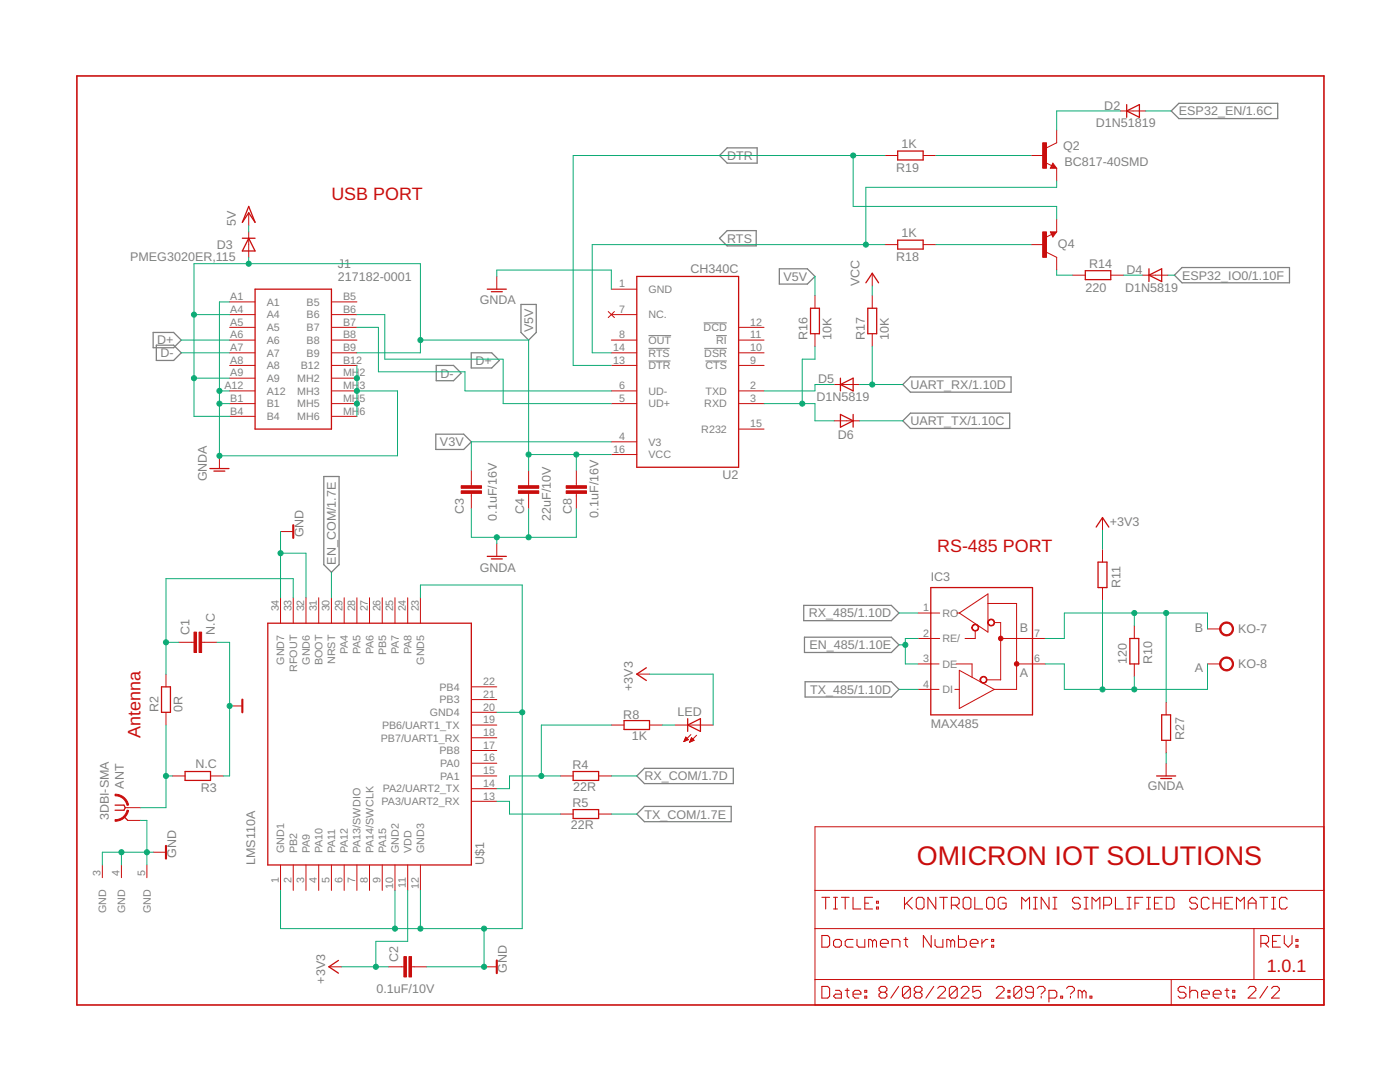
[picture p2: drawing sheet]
<svg xmlns="http://www.w3.org/2000/svg" width="279mm" height="216mm" viewBox="0 0 279 216" stroke-linecap="round" stroke-linejoin="round" font-family="sans-serif">
<path d="M129.4 72h4.4M129.4 69.5h4.2M129.4 67h4.5M140.4 64.4h4.7M140.5 69.5h4.6M140.8 72h4.3M142.9 67h2.2" fill="none" stroke="#808080" stroke-width=".2"/>
<g fill="none" stroke="#808080" stroke-width=".25">
<path d="M143.6 31l1.5-1.5h6v3.1h-6zM233.7 22.1l1.6-1.5h19.7v3.1h-19.7zM143.6 47.5l1.5-1.5h5.8v3.1h-5.8zM155.5 53.6h5.6l1.5 1.6-1.5 1.5h-5.6zM234.4 54.9l1.5-1.5h21.4v3h-21.4zM30.6 66.3h4l1.6 1.6-1.6 1.5h-4zM31.2 68.9h3.4l1.6 1.5-1.6 1.5h-3.4zM87.1 72.9h3.4l1.5 1.5-1.5 1.6h-3.4zM94 70.4h4.1l1.6 1.5-1.6 1.5h-4.1zM104 60.7h3v5.6l-1.5 1.6-1.5-1.6zM180.2 76.7l1.5-1.5h20.1v3.1h-20.1zM64.6 95.1h3.1v17.6l-1.6 1.5-1.5-1.5z"/>
<path d="M87 86.6h5.5l1.6 1.6-1.6 1.5h-5.5zM181.7 82.4h19.8v3.1h-19.8l-1.5-1.5zM160.4 120.8h17.5l1.5 1.5-1.5 1.5h-17.5zM160.5 127.1h17.4l1.5 1.6-1.5 1.5h-17.4zM160.7 136h17.2l1.5 1.6-1.5 1.5h-17.2zM128.6 153.3h17.7v3.1h-17.7l-1.5-1.6zM127.1 162.4l1.5-1.5h17.3v3.1h-17.3z"/>
</g>
<g fill="none" stroke="#c90d0c" stroke-width=".2">
<path d="M176.6 31h2.6M184.2 31h2.6M205.8 31h2.5M208.7 32.4l1.2 .7M210.1 32.6l.8 1h-1.3zM210.9 26v2.5l-2 1M210.9 33.6v2.5M223.6 22.1h5.1M49.6 42.5v2.5M49.6 46.3v5.1M99.1 55.2v2.5M122 57.7h5.1"/>
<path d="M162.6 59v2.5M174.1 54.5v2.6M174.1 59v2.5M176.6 48.8h2.6M184.2 48.8h2.6M205.8 48.8h2.5M208.9 50.3l2 1.1v2.5M209.6 46.3h1.3l-.8 1zM209.9 46.8l-1.2 .6M210.9 43.7v2.6M214.1 54.9h2.5M221.7 54.9h2.5"/>
<path d="M228 54.9h5.1M45.8 60.2h5.1M45.8 62.8h5.1M45.8 65.3h5.1M45.8 67.9h5.1M45.8 70.4h5.1M45.8 72.9h5.1M45.8 75.5h5.1M45.8 78h5.1M66.1 60.2h5.1M66.1 62.8h5.1M66.1 65.3h5.1"/>
<path d="M66.1 67.9h5.1M66.1 70.4h5.1M66.1 72.9h5.1M66.1 75.5h5.1M66.1 78h5.1M121.4 62.2l1.2 1.2M122 62.8h5.1M122 67.9h5.1M122 70.4h5.1M122 72.9h5.1M122 78h5.1M122.6 62.2l-1.2 1.2"/>
<path d="M147.4 65.3h5.1M147.4 67.9h5.1M147.4 70.4h5.1M147.4 72.9h5.1M147.4 78h5.1M162.6 66.6v2.5M166.5 76.7h5M174.1 66.6v2.5M43.8 91v2.5M45.8 80.5h5.1M45.8 83.1h5.1M66.1 80.5h5.1"/>
<path d="M66.1 83.1h5.1M94.1 93.9v3M94.1 98.4v3.1M105.5 93.9v3M105.5 98.4v3.1M115 93.9v3M115 98.4v3.1M122 80.5h5.1M122 88.2h5.1M122 90.7h5.1M147.4 80.5h5.1M147.4 85.6h5.1"/>
<path d="M166.5 84h5M56 106.1h2.5M56 119.3v5.1M58.5 119.3v5.1M61.1 119.3v5.1M63.6 119.3v5.1M66.1 119.3v5.1M68.7 119.3v5.1M71.2 119.3v5.1M73.7 119.3v5.1M76.3 119.3v5.1M78.8 119.3v5.1"/>
<path d="M81.4 119.3v5.1M83.9 119.3v5.1M99.1 108.5v2.5M220 103.3v2.5M220 109.6v2.6M220 117.2v2.6M33.1 134.5v2.6M35.7 128.2h3M40.2 128.2h3.1M94.1 139.6h5M94.1 137.1h5M127.1 134.5h2.5"/>
<path d="M183.2 127.4h4.3M183.2 132.5h4.2M183.2 137.6h4.2M183.2 122.3h4.3M190.6 137.6h.9M190.8 132.5h3.2v2.6M190.9 122.3h.6M191.5 122.3l5.7-3.8v7.6zM191.5 133.8l6.9 3.8-6.9 3.8zM194.6 125.9v1.5h-2M197.2 120.4h5.7v17.2h-4.5M198.4 124.2h1.3v11.5h-2.8"/>
<path d="M199.7 127.4h8.9M202.9 132.5h5.7M226.4 124.9v2.5M226.4 132.5v2.5M241 132.5h2.5M241 125.5h2.5M33.1 142.1v2.6M34.4 154.8h2.5M42 154.8h2.6M45.8 140.9h2.6M94.1 154.8h5M94.1 159.9h5"/>
<path d="M94.1 157.4h5M94.1 152.3h5M94.1 149.8h5M94.1 147.2h5M94.1 144.7h5M94.1 142.1h5M111.8 154.8h2.6M119.5 154.8h2.5M122 144.7h2.5M129.6 144.7h2.6M134.7 144.7h7.6M136.5 148h.1"/>
<path d="M136.5 147.8h.3M136.6 147.7h.5M136.7 147.6h.7M136.7 147.5h.5M136.8 147.3h.3M136.8 147.2h.2M136.9 147.1l.5 .5M136.9 147.1l-.4 .9M136.9 147.1h.1M137.4 147.6l-.9 .4M137.6 148.1h.1M137.7 148h.3"/>
<path d="M137.7 147.8h.6M137.8 147.7h.7M137.8 147.6h.6M137.9 146.6l-1.4 1.4M137.9 147.5h.4M137.9 147.3h.2M138 147.2h.1M138 147.2l.5 .5-.9 .4M138 147.2l-.4 .9M139 146.7l-1.4 1.4M232.7 140.1v2.5M232.7 147.7v2.6"/>
<path d="M232.7 152.3v2.5M20.4 172.6v2.5M24.2 172.6v2.5M25 161.2h3M25.5 163.7h2.5M29.3 172.6v2.5M30.6 170.1h2.5M56 172.6v5.1M58.5 172.6v5.1M61.1 172.6v5.1M63.6 172.6v5.1M66.1 172.6v5.1"/>
<path d="M68.7 172.6v5.1M71.2 172.6v5.1M73.7 172.6v5.1M76.3 172.6v5.1M78.8 172.6v5.1M81.4 172.6v5.1M83.9 172.6v5.1M111.8 162.4h2.6M119.5 162.4h2.5M162.6 165h101.6v35.5h-101.6zM162.6 177.7h101.6M65.6 192.9h2.6"/>
<path d="M77.6 192.9h3M82.1 192.9h3.1M96.6 192.9h2.5M162.6 185.3h101.6M162.6 195.5h101.6M233.7 195.5v5M250.3 185.3v10.2"/>
</g>
<g fill="#c90d0c" stroke="#c90d0c" stroke-width=".2">
<path d="M92 97.9h4.1v.5h-4.1z"/>
<path d="M92 96.9h4.1v.5h-4.1z"/>
<path d="M103.5 97.9h4v.5h-4z"/>
<path d="M103.5 96.9h4v.5h-4z"/>
<path d="M208.1 28.5h.8v5.1h-.8z"/>
<path d="M208.1 46.3h.8v5.1h-.8z"/>
<path d="M113 97.9h4.1v.5h-4.1z"/>
<path d="M113 96.9h4.1v.5h-4.1z"/>
<path d="M39.7 126.1h.5v4.1h-.5z"/>
<path d="M38.7 126.1h.5v4.1h-.5z"/>
<path d="M81.6 190.9h.5v4h-.5z"/>
<path d="M80.6 190.9h.5v4h-.5z"/>
</g>
<g fill="none" stroke="#c90d0c" stroke-width=".25">
<path d="M179.2 30.1h5v1.8h-5zM210.1 33.1l.1 .2h-.3l.2-.5 .5 .6h-.7M224.9 22.1l2.5-1.2v2.5zM224.9 20.9v2.5M48.4 47.5h2.5M49.6 41.2l1.3 3.2-1.3-1.9-1.2 1.9zM49.6 47.5l1.3 2.6h-2.5zM50.9 57.7h15.2v27.9h-15.2zM97.2 57.7h3.8M98.1 58.2h2.1M127.1 55.2h20.3v38h-20.3zM172.8 56.4l1.3-1.9 1.2 1.9"/>
<path d="M179.2 47.9h5v1.8h-5zM209.9 46.4h.7l-.5 .6-.2-.5h.3l-.1 .3M216.6 54h5.1v1.8h-5.1zM229.3 54.9l2.5-1.3v2.6zM229.3 53.6v2.6M161.8 61.5h1.7v5.1h-1.7zM167.7 76.7l2.6-1.2v2.5zM167.7 75.5v2.5M173.2 61.5h1.8v5.1h-1.8zM41.9 93.5h3.8M42.7 94h2.2M167.7 82.7l2.6 1.3-2.6 1.2z"/>
<path d="M170.3 82.7v2.5M97.2 111h3.8M98.1 111.5h2.1M185.8 117.2h20.3v25.4h-20.3zM218.8 105.2l1.2-1.9 1.3 1.9M219.1 112.2h1.8v5h-1.8zM32.2 137.1h1.8v5h-1.8zM53.4 124.4h40.7v48.2h-40.7zM129 133.2l-1.9 1.3 1.9 1.3M225.5 127.4h1.8v5.1h-1.8zM36.9 153.9h5.1v1.8h-5.1zM114.4 153.9h5.1v1.8h-5.1z"/>
<path d="M124.5 143.8h5.1v1.8h-5.1zM137.2 144.7l2.6-1.3v2.5zM137.2 143.4v2.5M230.8 154.8h3.8M231.6 155.3h2.2M231.8 142.6h1.8v5.1h-1.8zM23 160.7h1.7l.3 .5-.3 .5h-1.7M24.7 162.9l.8 .8M114.4 161.5h5.1v1.8h-5.1zM67.5 191.6l-1.9 1.3 1.9 1.3"/>
</g>
<path d="M15.3 15.2h248.9v185.3h-248.9z" fill="none" stroke="#c90d0c" stroke-width=".32"/>
<g fill="none" stroke="#c90d0c" stroke-width=".21">
<path d="M164 179h1.6M164.8 179v2.4M166.3 179h.8M166.7 179v2.4M167.9 179h1.6M168.7 179v2.4M170.2 179v2.4h1.6M174.1 179h-1.5v2.4h1.5M174.9 179.8h.4v.4h-.4zM180.5 179v2.4M182.1 179l-1.6 1.6M183.2 179h.8l.4 .4v1.6l-.4 .4h-.8l-.3-.4v-1.6z"/>
<path d="M186.8 179v2.4l-1.6-2.4v2.4M187.5 179h1.6M188.3 179v2.4M192.6 179h.8l.4 .4v1.6l-.4 .4h-.8l-.4-.4v-1.6zM194.5 179v2.4h1.6M197.3 179h.8l.3 .4v1.6l-.3 .4h-.8l-.4-.4v-1.6zM200.8 179.4l-.4-.4h-.8l-.4 .4v1.6l.4 .4h.8l.4-.4v-.8h-.8M206.2 179h.8M206.6 179v2.4M209.4 179v2.4l-1.6-2.4v2.4M210.1 179h.8M210.5 179v2.4"/>
<path d="M215.6 179.4l-.4-.4h-.8l-.4 .4v.4l.4 .4h.8l.4 .4v.4l-.4 .4h-.8l-.4-.4M216.4 179h.7M216.8 179v2.4M222.6 179v2.4h1.6M224.9 179h.8M225.3 179v2.4M228.1 179h-1.6v2.4M228.8 179h.8M229.2 179v2.4M232 179h-1.6v2.4h1.6M232.7 179h1.2l.4 .4v1.6l-.4 .4h-1.2zM239 179.4l-.4-.4h-.8l-.4 .4v.4l.4 .4h.8l.4 .4v.4l-.4 .4h-.8l-.4-.4"/>
<path d="M241.3 179.4l-.4-.4h-.8l-.3 .4v1.6l.3 .4h.8l.4-.4M242.1 179v2.4M243.6 179v2.4M246 179h-1.6v2.4h1.6M251.4 179h1.6M252.2 179v2.4M253.8 179h.8M254.2 179v2.4M256.9 179.4l-.4-.4h-.8l-.3 .4v1.6l.3 .4h.8l.4-.4M164 186.7h1.2l.4 .3v1.6l-.4 .4h-1.2zM164 196.8h1.2l.4 .4v1.6l-.4 .4h-1.2zM166.3 187.8l.4-.3h.8l.4 .3v.8l-.4 .4h-.8l-.4-.4z"/>
<path d="M166.3 181.4h.8M166.7 197.6h.8l.4 .4v1.2h-1.2l-.4-.4 .4-.4h1.2M168.7 197.6h.8M169.1 197.2v1.6l.4 .4M170.2 198.4h1.6v-.4l-.4-.4h-.8l-.4 .4v.8l.4 .4h.8M170.2 187.5h-1.1l-.4 .3v.8l.4 .4h1.1M171 187.5v1.1l.4 .4h1.2v-1.5M172.6 198.8h.4v.4h-.4zM172.6 197.6h.4v.4h-.4zM172.6 180.2h.8M174.1 187.8l-.3-.3h-.4v1.5M174.1 187.8l.4-.3 .4 .3v1.2"/>
<path d="M174.1 187.8v1.2M174.9 181h.4v.4h-.4zM175.7 188.2h1.6v-.4l-.4-.3h-.8l-.4 .3v.8l.4 .4h.8M175.8 198l-.4 .4v.4l.4 .4h.8l.4-.4v-.4l-.4-.4M175.8 198l-.4-.4v-.4l.4-.4h.8l.4 .4v.4l-.4 .4M175.8 198h.8M178 189v-1.5h1.2l.4 .3v1.2M179.3 196.8l-1.5 2.4M180.4 187.5h.8M180.8 187v1.6l.4 .4M180.9 180.2l1.2 1.2M181.7 197.2v1.6l-.4 .4h-.8l-.4-.4"/>
<path d="M181.7 197.2l-.4-.4h-.8l-.4 .4v1.6M181.7 197.2l-1.6 1.6M182.8 198l-.3 .4v.4l.3 .4h.8l.4-.4v-.4l-.4-.4M182.8 198l-.3-.4v-.4l.3-.4h.8l.4 .4v.4l-.4 .4M182.8 198h.8M185.8 186.7v2.3l-1.5-2.3v2.3M186.4 196.8l-1.6 2.4M186.6 187.5v1.1l.4 .4h1.2v-1.5M187.1 197.2l.4-.4h.8l.4 .4v.4l-1.6 1.6h1.6M189.7 187.8l-.4-.3h-.3v1.5M189.7 187.8v1.2M189.7 187.8l.4-.3 .4 .3v1.2"/>
<path d="M189.9 180.6h1.1l.4-.4v-.8l-.4-.4h-1.1v2.4M190.6 180.6l.8 .8M191 197.2v1.6l-.4 .4h-.7l-.4-.4M191 197.2l-.4-.4h-.7l-.4 .4v1.6M191 197.2l-1.5 1.6M191.3 186.7v2.3h1.2l.3-.4v-.8l-.3-.3h-1.2M191.8 197.2l.4-.4h.8l.4 .4v.4l-1.6 1.6h1.6M193.6 188.2h1.6v-.4l-.4-.3h-.8l-.4 .3v.8l.4 .4h.8M195.7 196.8h-1.6v1.2l.8-.4h.4l.4 .4v.8l-.4 .4h-.8l-.4-.4M196 187.5v1.5M197.1 187.5h-.4l-.7 .7M197.9 188.6h.4v.4h-.4z"/>
<path d="M197.9 187.5h.4v.3h-.4zM198.8 197.2l.4-.4h.8l.4 .4v.4l-1.6 1.6h1.6M201.2 198.8h.3v.4h-.3zM201.2 197.6h.3v.4h-.3zM203.9 197.2v1.6l-.4 .4h-.8l-.4-.4M203.9 197.2l-.4-.4h-.8l-.4 .4v1.6M203.9 181.4v-2.4l.8 .8 .8-.8v2.4M203.9 197.2l-1.6 1.6M206.2 198h-1.1l-.4-.4v-.4l.4-.4h.7l.4 .4v1.6l-.4 .4h-.7l-.4-.4M206.2 181.4h.8M207 197.2l.4-.4h.8l.4 .4v.4l-.8 .8M207.8 198.8v.4"/>
<path d="M209.3 199.2h1.2l.4-.4v-.8l-.4-.4h-1.2v2.3M210.1 181.4h.8M211.7 198.8h.4v.4h-.4zM212.9 197.2l.3-.4h.8l.4 .4v.4l-.8 .8M213.6 198.8v.4M216 198l-.4-.4h-.4v1.6M216 198v1.2M216 198l.4-.4 .3 .4v1.2M216.4 181.4h.7M217.5 198.8h.4v.4h-.4zM217.9 181.4v-2.4l.8 .8 .8-.8v2.4M220.3 180.6h1.1l.4-.4v-.8l-.4-.4h-1.1v2.4"/>
<path d="M224.9 181.4h.8M226.5 180.2h.8M228.8 181.4h.8M230.4 180.2h.8M236.7 197.2l-.4-.4h-.8l-.4 .4v.4l.4 .4h.8l.4 .4v.4l-.4 .4h-.8l-.4-.4M237.4 198l.4-.4h.8l.4 .4v1.2M237.4 196.8v2.4M239.8 198.4h1.5v-.4l-.3-.4h-.8l-.4 .4v.8l.4 .4h.8M242.1 180.2h1.5M242.1 198.4h1.6v-.4l-.4-.4h-.8l-.4 .4v.8l.4 .4h.8M244.4 180.2h.8M244.5 197.6h.8"/>
<path d="M244.9 197.2v1.6l.4 .4M246 198.8h.4v.4h-.4zM246 197.6h.4v.4h-.4zM246.8 181.4v-2.4l.7 .8 .8-.8v2.4M249.1 197.2l.4-.4h.8l.3 .4v.4l-1.5 1.6h1.5M249.1 180.2h1.6M249.1 181.4v-1.6l.8-.8 .8 .8v1.6M251.6 188.2h1.2l.4-.4v-.8l-.4-.3h-1.2v2.3M252.4 188.2l.8 .8M253 196.8l-1.6 2.4M253.8 197.2l.3-.4h.8l.4 .4v.4l-1.5 1.6h1.5M253.8 181.4h.8"/>
<path d="M254 187.8h.7M255.5 186.7h-1.5v2.3h1.5M256.3 186.7v1.5l.8 .8 .8-.8v-1.5M258.6 188.6h.4v.4h-.4zM258.6 187.5h.4v.3h-.4z"/>
</g>
<g fill="#c90d0c" stroke="#c90d0c" stroke-width=".2">
<path d="M194.1 124.8a.7 .7 0 0 1 1.1 .1 .7 .7 0 0 1-.4 1 .7 .7 0 0 1-.9-.7h.2a.57 .57 0 0 1 .7-.5 .57 .57 0 0 1 .2 .9 .57 .57 0 0 1-.9-.2l-.2-.2z" fill-rule="evenodd"/>
<path d="M197.3 123.8a.7 .7 0 0 1 1.1 .1 .7 .7 0 0 1-.4 1 .7 .7 0 0 1-.9-.7h.1a.57 .57 0 0 1 .8-.5 .57 .57 0 0 1 .2 .9 .57 .57 0 0 1-.9-.2l-.2-.2z" fill-rule="evenodd"/>
<path d="M195.7 135.2a.7 .7 0 0 1 1.2 .1 .7 .7 0 0 1-.4 1 .7 .7 0 0 1-.9-.6h.1a.57 .57 0 0 1 .8-.6 .57 .57 0 0 1 .2 .9 .57 .57 0 0 1-1-.2l-.1-.1z" fill-rule="evenodd"/>
<path d="M199.3 127.2a.46 .46 0 0 1 .8-.1 .46 .46 0 0 1-.2 .7 .46 .46 0 0 1-.6-.4h.5h-.5z" fill-rule="evenodd"/>
<path d="M202.5 132.2a.46 .46 0 0 1 .7 0 .46 .46 0 0 1-.2 .7 .46 .46 0 0 1-.6-.4h.5h-.5z" fill-rule="evenodd"/>
<path d="M243.8 124.5a1.39 1.39 0 0 1 2.2 .3 1.39 1.39 0 0 1-.8 2 1.39 1.39 0 0 1-1.8-1.3h.2a1.15 1.15 0 0 1 1.7-1.1 1.15 1.15 0 0 1 .2 1.9 1.15 1.15 0 0 1-1.8-.5l-.1-.3h-.2z" fill-rule="evenodd"/>
<path d="M243.8 131.5a1.39 1.39 0 0 1 2.2 .3 1.39 1.39 0 0 1-.8 2 1.39 1.39 0 0 1-1.8-1.3h.2a1.15 1.15 0 0 1 1.7-1.1 1.15 1.15 0 0 1 .2 1.9 1.15 1.15 0 0 1-1.8-.5l-.1-.3h-.2z" fill-rule="evenodd"/>
<path d="M23 158.5a2.67 2.67 0 0 1 2.7 2.1l-.3 .1a2.35 2.35 0 0 0-2.4-1.9z" fill-rule="evenodd"/>
<path d="M23 163.6a2.35 2.35 0 0 0 2.4-2l.3 .1a2.69 2.69 0 0 1-2.7 2.2z" fill-rule="evenodd"/>
</g>
<path d="M58.5 104.8v2.5M48.4 139.6v2.5M33.1 168.8v2.5M99.1 191.6v2.6" fill="none" stroke="#c90d0c" stroke-width=".42"/>
<g fill="none" stroke="#0dab76" stroke-width=".2">
<path d="M170.3 31v10.2h40.6v2.5M176.6 31h-62.2v41.9h7.6M186.8 31h19M210.9 36.1v1.3h-38.1v11.4M223.6 22.1h-12.7v3.9M228.7 22.1h5M49.6 45v1.3M49.6 51.4v1.2M99.1 55.2v-1.3h22.9v3.8M162.6 55.2v3.8M174.1 57.1v1.9M176.6 48.8h-58.4v21.6h3.8"/>
<path d="M186.8 48.8h19M210.9 53.9v1h3.2M224.2 54.9h3.8M233.1 54.9h1.3M36.2 70.4h9.6M36.2 67.9h9.6M38.7 62.8h7.1M38.7 75.5h7.1M43.8 78h2M45.8 60.2h-2v30.8h35.5v-13h-8.1M71.2 62.8h5.6v8.9h23.6v8.8h21.6M71.2 65.3h4.3v8.9h17.3v3.8h29.2"/>
<path d="M71.2 72.9v10.2M71.2 70.4h12.7v-17.8h-45.2v30.5h7.1M83.9 67.9h21.6v26M162.6 69.1v2.6h-2.5v8.8M166.5 76.7h-3.9v1.3h-10.1M171.5 76.7h8.7M174.1 69.1v7.6M43.8 80.5h2M105.5 90.7h16.5M115 90.7v3.2M122 88.2h-27.9v5.7M152.5 80.5h10.1v3.5h3.9"/>
<path d="M171.5 84h8.7M56 106.1v13.2M56 110.4h5.1v8.9M58.5 119.3v-3.8h-25.4v19M66.1 114.2v5.1M83.9 119.3v-2.6h20.3v68.6h-48.2v-7.6M94.1 101.5v5.7h20.9v-5.7M99.1 107.2v1.3M105.5 101.5v5.7M220 105.8v3.8M220 119.8v17.8M33.1 128.2h2.6"/>
<path d="M43.3 128.2h2.5v26.6h-1.2M129.6 134.5h12.7v10.2M179.4 122.3h3.8M179.4 137.6h3.8M179.4 128.7h1.3M183.2 127.4h-2.5v5.1h2.5M208.6 132.5h3.8v5.1h28.6v-5.1M226.4 122.3v2.6M226.4 135v2.6M232.7 122.3v17.8M241 125.5v-3.2h-28.6v5.1h-3.8M33.1 154.8h1.3"/>
<path d="M33.1 144.7v16.5h-5.1M99.1 142.1h5.1M99.1 159.9h2.6v2.5h10.1M111.8 154.8h-10.1v2.6h-2.6M122 154.8h5.1M122 144.7h-14v10.1M132.2 144.7h2.5M232.7 150.3v2M24.2 170.1v2.5M28 163.7h1.3v8.9M30.6 170.1h-10.2v2.5M78.8 177.7v7.6"/>
<path d="M81.4 177.7v10.1h-6.4v5.1M83.9 177.7v7.6M122 162.4h5.1M68.2 192.9h9.4M96.6 185.3v7.6h-11.4"/>
</g>
<g fill="#0dab76" stroke="#0dab76" stroke-width=".2">
<circle cx="43.8" cy="78" r=".51"/>
<circle cx="71.2" cy="78" r=".51"/>
<circle cx="71.2" cy="80.5" r=".51"/>
<circle cx="71.2" cy="75.5" r=".51"/>
<circle cx="43.8" cy="80.5" r=".51"/>
<circle cx="43.8" cy="91" r=".51"/>
<circle cx="99.1" cy="107.2" r=".51"/>
<circle cx="105.5" cy="107.2" r=".51"/>
<circle cx="174.1" cy="76.7" r=".51"/>
<circle cx="105.5" cy="90.7" r=".51"/>
<circle cx="38.7" cy="75.5" r=".51"/>
<circle cx="38.7" cy="62.8" r=".51"/>
<circle cx="49.6" cy="52.6" r=".51"/>
<circle cx="83.9" cy="67.9" r=".51"/>
<circle cx="115" cy="90.7" r=".51"/>
<circle cx="160.1" cy="80.5" r=".51"/>
<circle cx="170.3" cy="31" r=".51"/>
<circle cx="172.8" cy="48.8" r=".51"/>
<circle cx="75" cy="192.9" r=".51"/>
<circle cx="226.4" cy="122.3" r=".51"/>
<circle cx="232.7" cy="122.3" r=".51"/>
<circle cx="226.4" cy="137.6" r=".51"/>
<circle cx="220" cy="137.6" r=".51"/>
<circle cx="180.7" cy="128.7" r=".51"/>
<circle cx="45.8" cy="140.9" r=".51"/>
<circle cx="29.3" cy="170.1" r=".51"/>
<circle cx="24.2" cy="170.1" r=".51"/>
<circle cx="96.6" cy="192.9" r=".51"/>
<circle cx="83.9" cy="185.3" r=".51"/>
<circle cx="78.8" cy="185.3" r=".51"/>
<circle cx="96.6" cy="185.3" r=".51"/>
<circle cx="104.2" cy="142.1" r=".51"/>
<circle cx="56" cy="110.4" r=".51"/>
<circle cx="33.1" cy="154.8" r=".51"/>
<circle cx="108" cy="154.8" r=".51"/>
<circle cx="33.1" cy="128.2" r=".51"/>
</g>
<text font-size="5.4" fill="#c90d0c" x="183" y="172.6">OMICRON IOT SOLUTIONS</text>
<g font-size="3.6" fill="#c90d0c">
<text x="66.1" y="39.9">USB PORT</text>
<text x="187" y="110.1">RS-485 PORT</text>
<text x="28" y="147.2" transform="rotate(-90 28 147.2)">Antenna</text>
<text x="252.8" y="193.9">1.0.1</text>
</g>
<g font-size="2.5" fill="#808080">
<text x="220.4" y="21.9">D2</text>
<text x="235.3" y="23">ESP32_EN/1.6C</text>
<text x="179.9" y="29.5">1K</text>
<text x="218.7" y="25.4">D1N51819</text>
<text x="145.1" y="31.9">DTR</text>
<text x="178.9" y="34.3">R19</text>
<text x="212.2" y="30">Q2</text>
<text x="212.4" y="33.1">BC817-40SMD</text>
<text x="47.1" y="45" transform="rotate(-90 47.1 45)">5V</text>
<text x="179.9" y="47.3">1K</text>
<text x="26" y="52.1">PMEG3020ER,115</text>
<text x="43.3" y="49.6">D3</text>
<text x="67.4" y="53.5">J1</text>
<text x="145.1" y="48.4">RTS</text>
<text x="178.9" y="52.1">R18</text>
<text x="211.1" y="49.6">Q4</text>
<text x="217.4" y="53.4">R14</text>
<text x="67.4" y="56">217182-0001</text>
<text x="137.8" y="54.4">CH340C</text>
<text x="156.4" y="56">V5V</text>
<text x="171.5" y="57.1" transform="rotate(-90 171.5 57.1)">VCC</text>
<text x="216.6" y="58.2">220</text>
<text x="224.6" y="58.2">D1N5819</text>
<text x="224.8" y="54.6">D4</text>
<text x="235.9" y="55.8">ESP32_IO0/1.10F</text>
<text x="95.7" y="60.7">GNDA</text>
<text x="31.4" y="68.7">D+</text>
<text x="32" y="71.3">D-</text>
<text x="106.4" y="66.3" transform="rotate(-90 106.4 66.3)">V5V</text>
<text x="161.1" y="67.9" transform="rotate(-90 161.1 67.9)">R16</text>
<text x="165.9" y="67.9" transform="rotate(-90 165.9 67.9)">10K</text>
<text x="172.6" y="67.9" transform="rotate(-90 172.6 67.9)">R17</text>
<text x="177.4" y="67.9" transform="rotate(-90 177.4 67.9)">10K</text>
<text x="87.9" y="75.3">D-</text>
<text x="94.9" y="72.8">D+</text>
<text x="163.3" y="76.5">D5</text>
<text x="181.7" y="77.6">UART_RX/1.10D</text>
<text x="163" y="80">D1N5819</text>
<text x="87.8" y="89.1">V3V</text>
<text x="167.2" y="87.6">D6</text>
<text x="181.7" y="84.9">UART_TX/1.10C</text>
<text x="144.2" y="95.7">U2</text>
<text x="41.2" y="96" transform="rotate(-90 41.2 96)">GNDA</text>
<text x="60.5" y="107.2" transform="rotate(-90 60.5 107.2)">GND</text>
<text x="92.5" y="102.6" transform="rotate(-90 92.5 102.6)">C3</text>
<text x="99.2" y="103.9" transform="rotate(-90 99.2 103.9)">0.1uF/16V</text>
<text x="104.6" y="102.6" transform="rotate(-90 104.6 102.6)">C4</text>
<text x="109.9" y="103.9" transform="rotate(-90 109.9 103.9)">22uF/10V</text>
<text x="114.1" y="102.6" transform="rotate(-90 114.1 102.6)">C8</text>
<text x="119.5" y="103.3" transform="rotate(-90 119.5 103.3)">0.1uF/16V</text>
<text x="221.5" y="105.1">+3V3</text>
<text x="67" y="112.7" transform="rotate(-90 67 112.7)">EN_COM/1.7E</text>
<text x="95.7" y="114.1">GNDA</text>
<text x="185.7" y="116">IC3</text>
<text x="223.6" y="117.2" transform="rotate(-90 223.6 117.2)">R11</text>
<text x="161.4" y="123.2">RX_485/1.10D</text>
<text x="37.8" y="126.6" transform="rotate(-90 37.8 126.6)">C1</text>
<text x="42.9" y="126.6" transform="rotate(-90 42.9 126.6)">N.C</text>
<text x="161.6" y="129.6">EN_485/1.10E</text>
<text x="203.5" y="126.1">B</text>
<text x="238.4" y="126.1">B</text>
<text x="247.1" y="126.3">KO-7</text>
<text x="126.3" y="137.9" transform="rotate(-90 126.3 137.9)">+3V3</text>
<text x="203.5" y="135">A</text>
<text x="224.9" y="132.5" transform="rotate(-90 224.9 132.5)">120</text>
<text x="230" y="132.5" transform="rotate(-90 230 132.5)">R10</text>
<text x="238.4" y="134.1">A</text>
<text x="247.1" y="133.2">KO-8</text>
<text x="31.6" y="142.1" transform="rotate(-90 31.6 142.1)">R2</text>
<text x="36.4" y="142.1" transform="rotate(-90 36.4 142.1)">0R</text>
<text x="124.4" y="143.4">R8</text>
<text x="135.2" y="142.9">LED</text>
<text x="161.7" y="138.4">TX_485/1.10D</text>
<text x="126.1" y="147.7">1K</text>
<text x="185.7" y="145.2">MAX485</text>
<text x="236.3" y="147.7" transform="rotate(-90 236.3 147.7)">R27</text>
<text x="39" y="153.3">N.C</text>
<text x="114.2" y="153.5">R4</text>
<text x="128.6" y="155.7">RX_COM/1.7D</text>
<text x="24.7" y="157.4" transform="rotate(-90 24.7 157.4)">ANT</text>
<text x="40.1" y="158.1">R3</text>
<text x="114.2" y="161">R5</text>
<text x="114.4" y="157.8">22R</text>
<text x="229.1" y="157.6">GNDA</text>
<text x="21.7" y="163.7" transform="rotate(-90 21.7 163.7)">3DBI-SMA</text>
<text x="113.9" y="165.4">22R</text>
<text x="128.6" y="163.3">TX_COM/1.7E</text>
<text x="35.2" y="171.2" transform="rotate(-90 35.2 171.2)">GND</text>
<text x="50.9" y="172.6" transform="rotate(-90 50.9 172.6)">LMS110A</text>
<text x="96.6" y="172.6" transform="rotate(-90 96.6 172.6)">U$1</text>
<text x="79.5" y="191.9" transform="rotate(-90 79.5 191.9)">C2</text>
<text x="64.9" y="196.3" transform="rotate(-90 64.9 196.3)">+3V3</text>
<text x="101.2" y="194.1" transform="rotate(-90 101.2 194.1)">GND</text>
<text x="75.1" y="198.1">0.1uF/10V</text>
</g>
<g font-size="2.1" fill="#808080">
<text x="46" y="59.9">A1</text>
<text x="68.5" y="59.9">B5</text>
<text x="123.6" y="57.3">1</text>
<text x="129.4" y="58.5">GND</text>
<text x="46" y="62.4">A4</text>
<text x="46" y="65">A5</text>
<text x="53.2" y="61">A1</text>
<text x="53.2" y="63.5">A4</text>
<text x="61.2" y="61">B5</text>
<text x="61.2" y="63.5">B6</text>
<text x="68.5" y="62.4">B6</text>
<text x="68.5" y="65">B7</text>
<text x="123.6" y="62.4">7</text>
<text x="129.4" y="63.5">NC.</text>
<text x="149.7" y="65">12</text>
<text x="46" y="67.5">A6</text>
<text x="46" y="70">A7</text>
<text x="53.2" y="66.1">A5</text>
<text x="53.2" y="68.6">A6</text>
<text x="53.2" y="71.2">A7</text>
<text x="61.2" y="66.1">B7</text>
<text x="61.2" y="68.6">B8</text>
<text x="61.2" y="71.2">B9</text>
<text x="68.5" y="67.5">B8</text>
<text x="68.5" y="70">B9</text>
<text x="122.4" y="70">14</text>
<text x="123.6" y="67.5">8</text>
<text x="129.4" y="71.2">RTS</text>
<text x="129.4" y="68.6">OUT</text>
<text x="140.4" y="66.1">DCD</text>
<text x="140.6" y="71.2">DSR</text>
<text x="142.9" y="68.6">RI</text>
<text x="149.7" y="70">10</text>
<text x="149.7" y="67.5">11</text>
<text x="44.8" y="77.7">A12</text>
<text x="46" y="72.6">A8</text>
<text x="46" y="75.1">A9</text>
<text x="53.2" y="73.7">A8</text>
<text x="53.2" y="76.2">A9</text>
<text x="59.3" y="76.2">MH2</text>
<text x="60" y="73.7">B12</text>
<text x="68.5" y="72.6">B12</text>
<text x="68.5" y="75.1">MH</text>
<text x="68.5" y="77.7">MH</text>
<text x="71.8" y="75.1">2</text>
<text x="71.8" y="77.7">3</text>
<text x="122.4" y="72.6">13</text>
<text x="123.6" y="77.7">6</text>
<text x="129.4" y="73.7">DTR</text>
<text x="140.8" y="73.7">CTS</text>
<text x="149.7" y="72.6">9</text>
<text x="149.7" y="77.7">2</text>
<text x="46" y="80.2">B1</text>
<text x="46" y="82.7">B4</text>
<text x="53.2" y="78.8">A12</text>
<text x="53.2" y="81.3">B1</text>
<text x="53.2" y="83.8">B4</text>
<text x="59.3" y="78.8">MH3</text>
<text x="59.3" y="81.3">MH5</text>
<text x="59.3" y="83.8">MH6</text>
<text x="68.5" y="80.2">MH</text>
<text x="68.5" y="82.7">MH</text>
<text x="71.8" y="80.2">5</text>
<text x="71.8" y="82.7">6</text>
<text x="123.6" y="80.2">5</text>
<text x="129.4" y="81.3">UD+</text>
<text x="129.4" y="78.8">UD-</text>
<text x="140.6" y="81.3">RXD</text>
<text x="140.8" y="78.8">TXD</text>
<text x="149.7" y="80.2">3</text>
<text x="123.6" y="87.8">4</text>
<text x="129.4" y="88.9">V3</text>
<text x="140" y="86.4">R232</text>
<text x="149.7" y="85.3">15</text>
<text x="122.4" y="90.3">16</text>
<text x="129.4" y="91.5">VCC</text>
<text x="55.6" y="122" transform="rotate(-90 55.6 122)">34</text>
<text x="58.2" y="122" transform="rotate(-90 58.2 122)">33</text>
<text x="60.7" y="122" transform="rotate(-90 60.7 122)">32</text>
<text x="63.2" y="122" transform="rotate(-90 63.2 122)">31</text>
<text x="65.8" y="122" transform="rotate(-90 65.8 122)">30</text>
<text x="68.3" y="122" transform="rotate(-90 68.3 122)">29</text>
<text x="70.9" y="122" transform="rotate(-90 70.9 122)">28</text>
<text x="73.4" y="122" transform="rotate(-90 73.4 122)">27</text>
<text x="75.9" y="122" transform="rotate(-90 75.9 122)">26</text>
<text x="78.5" y="122" transform="rotate(-90 78.5 122)">25</text>
<text x="81" y="122" transform="rotate(-90 81 122)">24</text>
<text x="83.6" y="122" transform="rotate(-90 83.6 122)">23</text>
<text x="184.2" y="122">1</text>
<text x="188.1" y="123.1">RO</text>
<text x="69.4" y="130.6" transform="rotate(-90 69.4 130.6)">PA4</text>
<text x="72" y="130.6" transform="rotate(-90 72 130.6)">PA5</text>
<text x="74.5" y="130.6" transform="rotate(-90 74.5 130.6)">PA6</text>
<text x="77.1" y="130.7" transform="rotate(-90 77.1 130.7)">PB5</text>
<text x="79.6" y="130.6" transform="rotate(-90 79.6 130.6)">PA7</text>
<text x="82.1" y="130.6" transform="rotate(-90 82.1 130.6)">PA8</text>
<text x="184.2" y="127">2</text>
<text x="188.1" y="128.2">RE/</text>
<text x="206.4" y="127">7</text>
<text x="56.7" y="132.6" transform="rotate(-90 56.7 132.6)">GND7</text>
<text x="59.3" y="134.1" transform="rotate(-90 59.3 134.1)">RFOUT</text>
<text x="61.8" y="132.6" transform="rotate(-90 61.8 132.6)">GND6</text>
<text x="64.4" y="132.8" transform="rotate(-90 64.4 132.8)">BOOT</text>
<text x="66.9" y="132.5" transform="rotate(-90 66.9 132.5)">NRST</text>
<text x="84.7" y="132.6" transform="rotate(-90 84.7 132.6)">GND5</text>
<text x="87.7" y="137.8">PB4</text>
<text x="96.4" y="136.7">22</text>
<text x="184.2" y="132.1">3</text>
<text x="184.2" y="137.2">4</text>
<text x="188.1" y="133.2">DE</text>
<text x="206.4" y="132.1">6</text>
<text x="85.8" y="142.9">GND4</text>
<text x="87.7" y="140.4">PB3</text>
<text x="96.4" y="141.8">20</text>
<text x="96.4" y="139.2">21</text>
<text x="188.1" y="138.3">DI</text>
<text x="76" y="148">PB7/UART1_RX</text>
<text x="76.2" y="145.4">PB6/UART1_TX</text>
<text x="96.4" y="149.4">17</text>
<text x="96.4" y="146.9">18</text>
<text x="96.4" y="144.3">19</text>
<text x="87.7" y="150.5">PB8</text>
<text x="87.9" y="155.6">PA1</text>
<text x="87.9" y="153">PA0</text>
<text x="96.4" y="154.5">15</text>
<text x="96.4" y="151.9">16</text>
<text x="76.2" y="160.7">PA3/UART2_RX</text>
<text x="76.4" y="158.1">PA2/UART2_TX</text>
<text x="96.4" y="159.5">13</text>
<text x="96.4" y="157">14</text>
<text x="56.7" y="170.3" transform="rotate(-90 56.7 170.3)">GND1</text>
<text x="59.3" y="170.3" transform="rotate(-90 59.3 170.3)">PB2</text>
<text x="61.8" y="170.3" transform="rotate(-90 61.8 170.3)">PA9</text>
<text x="64.4" y="170.3" transform="rotate(-90 64.4 170.3)">PA10</text>
<text x="66.9" y="170.3" transform="rotate(-90 66.9 170.3)">PA11</text>
<text x="69.4" y="170.3" transform="rotate(-90 69.4 170.3)">PA12</text>
<text x="72" y="170.3" transform="rotate(-90 72 170.3)">PA13/SWDIO</text>
<text x="74.5" y="170.3" transform="rotate(-90 74.5 170.3)">PA14/SWCLK</text>
<text x="77.1" y="170.3" transform="rotate(-90 77.1 170.3)">PA15</text>
<text x="79.6" y="170.3" transform="rotate(-90 79.6 170.3)">GND2</text>
<text x="82.1" y="170.3" transform="rotate(-90 82.1 170.3)">VDD</text>
<text x="84.7" y="170.3" transform="rotate(-90 84.7 170.3)">GND3</text>
<text x="20.1" y="174.8" transform="rotate(-90 20.1 174.8)">3</text>
<text x="23.9" y="174.8" transform="rotate(-90 23.9 174.8)">4</text>
<text x="29" y="174.8" transform="rotate(-90 29 174.8)">5</text>
<text x="55.6" y="176.1" transform="rotate(-90 55.6 176.1)">1</text>
<text x="58.2" y="176.1" transform="rotate(-90 58.2 176.1)">2</text>
<text x="60.7" y="176.1" transform="rotate(-90 60.7 176.1)">3</text>
<text x="63.2" y="176.1" transform="rotate(-90 63.2 176.1)">4</text>
<text x="65.8" y="176.1" transform="rotate(-90 65.8 176.1)">5</text>
<text x="68.3" y="176.1" transform="rotate(-90 68.3 176.1)">6</text>
<text x="70.9" y="176.1" transform="rotate(-90 70.9 176.1)">7</text>
<text x="73.4" y="176.1" transform="rotate(-90 73.4 176.1)">8</text>
<text x="75.9" y="176.1" transform="rotate(-90 75.9 176.1)">9</text>
<text x="78.5" y="177.3" transform="rotate(-90 78.5 177.3)">10</text>
<text x="81" y="177.2" transform="rotate(-90 81 177.2)">11</text>
<text x="83.6" y="177.3" transform="rotate(-90 83.6 177.3)">12</text>
<text x="21.2" y="182.2" transform="rotate(-90 21.2 182.2)">GND</text>
<text x="25" y="182.2" transform="rotate(-90 25 182.2)">GND</text>
<text x="30.1" y="182.2" transform="rotate(-90 30.1 182.2)">GND</text>
</g>
</svg>
